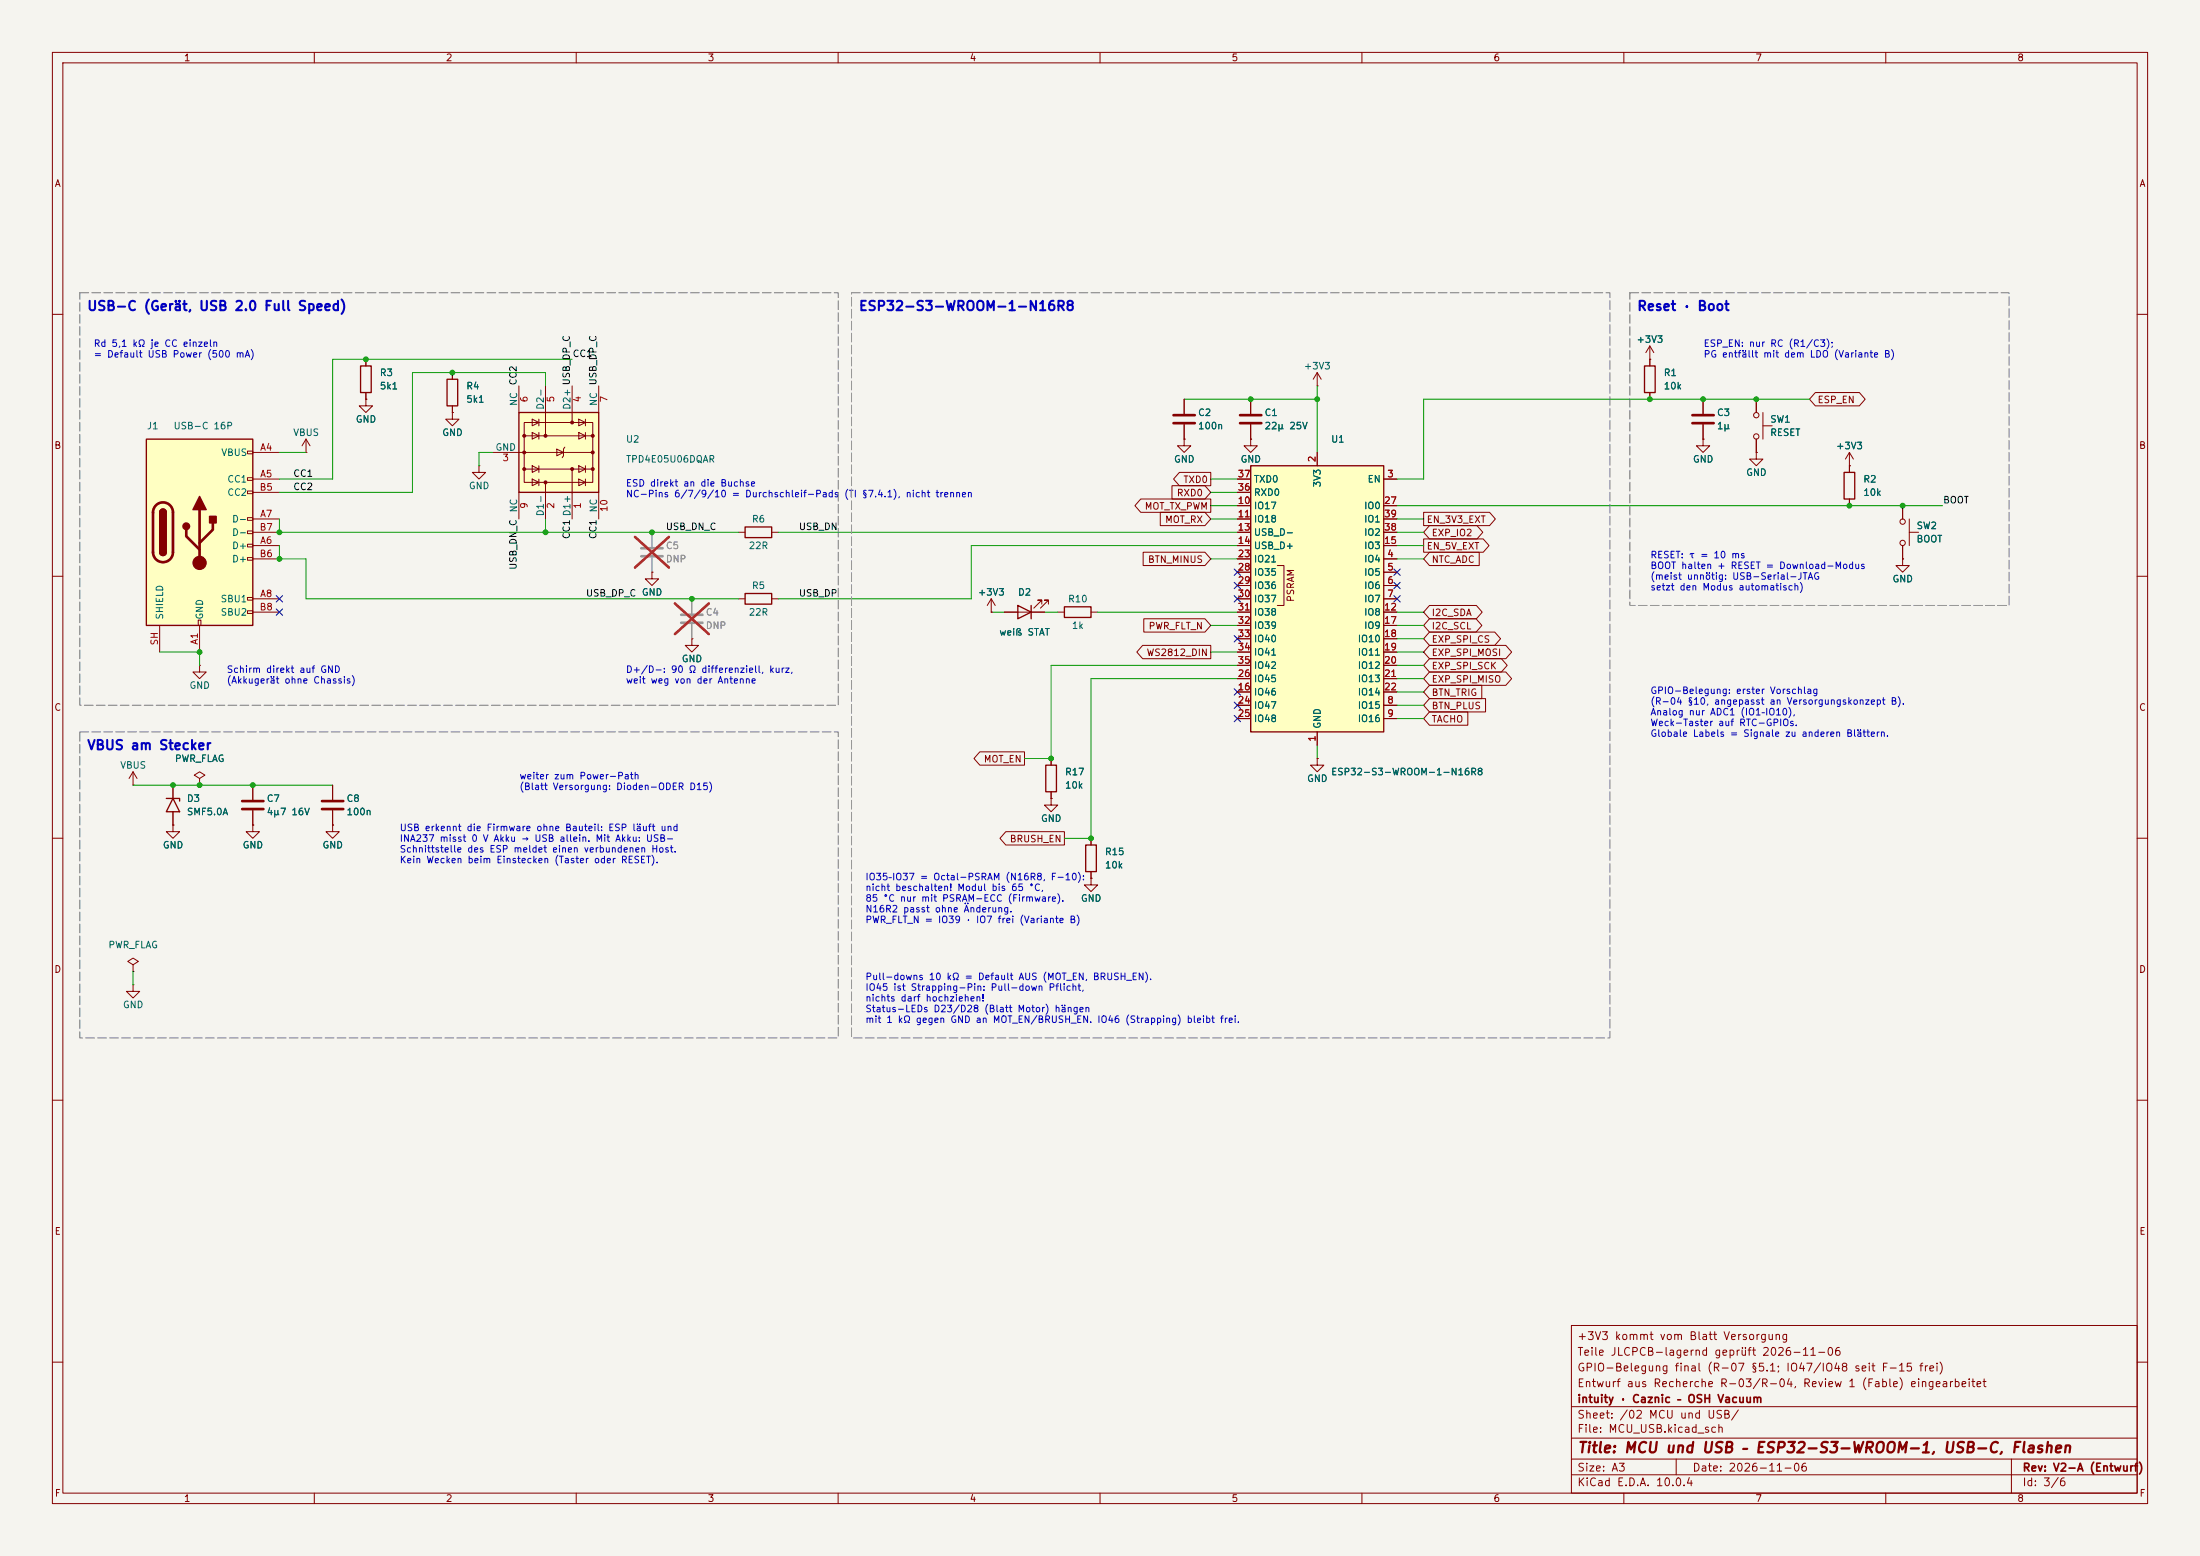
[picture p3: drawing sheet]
<svg xmlns="http://www.w3.org/2000/svg" width="420mm" height="297mm" viewBox="0 0 420 297" stroke-linecap="round" stroke-linejoin="round" font-family="sans-serif">
<path d="M0 0h420v297h-420z" fill="#f5f4ef" stroke="#f5f4ef" stroke-width=".19"/>
<g fill="none" stroke="#840000" stroke-width=".19">
<path d="M10 10h400v277h-400zM12 12h396v273h-396zM60 10v2M110 10v2M160 10v2M210 10v2M260 10v2M310 10v2M360 10v2M10 60h2M69.8 68.6v1.3M69.8 74.9v1.3"/>
<path d="M408 60h2M10 110h2M408 110h2M10 160h2M38.1 148.6l1-.6-1-.7-1 .7 1 .6v1.3M38.1 149.9h.1M63.5 157.5v1.3h1.3l-1.3 1.2-1.3-1.2h1.3M63.5 157.5h.1M200.7 152.4v1.3h1.2l-1.2 1.2-1.3-1.2h1.3M200.7 152.4h.1M408 160h2M10 210h2"/>
<path d="M408 210h2M300 253h108v32h-108zM10 260h2M300 278.5h108M300 274.5h108M300 268.5h108M320 278.5v3M384 278.5v6.5M408 260h2M60 285v2M110 285v2M160 285v2"/>
<path d="M210 285v2M260 285v2M300 281.5h108M310 285v2M360 285v2"/>
</g>
<path d="M68.8 69.9h2.1v5h-2.1z" fill="none" stroke="#840000" stroke-width=".25"/>
<path d="M27.9 83.8h20.4v35.6h-20.4z" fill="#ffffc2"/>
<g fill="none" stroke="#840000" stroke-width=".19">
<path d="M86.4 78.7v1.3h1.2l-1.2 1.3-1.3-1.3h1.3M86.4 78.7h.1M86.4 71.1v1.3M86.4 77.5v1.2M315 68.6h.1M315 66v3.9M315 74.9v1.3M315 66l-.8 1.3M315 66l.7 1.3M325.1 76.2v2.8M335.3 76.2v2.5M336.5 78.7v5.1"/>
<path d="M47.2 86.1h1.1v.5h-1.1zM47.2 91.2h1.1v.5h-1.1zM47.2 93.7h1.1v.5h-1.1zM47.2 98.8h1.1v.5h-1.1zM48.3 86.4h5M48.3 91.4h5M48.3 99.1h5M48.3 94h5M91.4 88.9v1.3h1.3l-1.3 1.2-1.2-1.2h1.2M91.4 88.9h.1M325.1 83.8v1.3h1.3l-1.3 1.3-1.3-1.3h1.3M325.1 83.8h.1"/>
<path d="M325.1 81v2.8M335.3 86.4v1.2h1.2l-1.2 1.3-1.3-1.3h1.3M335.3 86.4h.1M335.3 83.8v2.6M336.5 81.3h1.8M353.1 88.9h.1M353.1 86.4l-.8 1.2M353.1 86.4l.7 1.2M353.1 86.4v3.8M353.1 95.3v1.2M363.2 96.5v2.6M364.5 99.1v5"/>
<path d="M30.5 119.4v5.1M37.8 118.4h.6v1h-.6zM38.1 119.4v5.1M47.2 101.3h1.1v.6h-1.1zM47.2 103.9h1.1v.5h-1.1zM47.2 106.4h1.1v.5h-1.1zM47.2 114h1.1v.6h-1.1zM47.2 116.6h1.1v.5h-1.1zM48.3 104.1h5M48.3 114.3h5M48.3 106.7h5M48.3 101.6h5"/>
<path d="M48.3 116.8h5M363.2 106.7v1.3h1.3l-1.3 1.2-1.3-1.2h1.3M363.2 106.7h.1M363.2 104.1v2.6M364.5 101.6h1.8M38.1 127v1.3h1.3l-1.3 1.2-1.3-1.2h1.3M38.1 127h.1M33 157.5v1.3h1.3l-1.3 1.2-1.3-1.2h1.3M33 157.5h.1M33 149.9v2.5M33 154.9v2.6M48.3 157.5v1.3h1.2l-1.2 1.2-1.3-1.2h1.3"/>
<path d="M48.3 157.5h.1M48.3 149.9v2.8M48.3 154.7v2.8M63.5 149.9v2.8M63.5 154.7v2.8M25.4 184.2l1-.7-1-.6-1 .6 1 .7v1.2M25.4 185.4h.1M25.4 188v1.2h1.3l-1.3 1.3-1.3-1.3h1.3M25.4 188h.1"/>
<circle cx="335.3" cy="79.2" r=".51"/>
<circle cx="335.3" cy="83.3" r=".51"/>
<circle cx="363.2" cy="99.6" r=".51"/>
<circle cx="363.2" cy="103.6" r=".51"/>
</g>
<path d="M85.3 72.4h2.1v5.1h-2.1zM313.9 69.9h2.1v5h-2.1zM27.9 83.8h20.4v35.6h-20.4zM30.5 97.8a.64 .64 0 0 1 .6-.6 .64 .64 0 0 1 .6 .6M352 90.2h2.1v5.1h-2.1zM30.5 105.4a.64 .64 0 0 0 .6 .6 .64 .64 0 0 0 .6-.6M31.7 152.4h2.6v.5M33 152.4l1.3 2.5h-2.6z" fill="none" stroke="#840000" stroke-width=".25"/>
<path d="M323.1 79.2h4.1M29.8 96.5a1.9 1.9 0 0 1 2-.5 1.9 1.9 0 0 1 1.2 1.8v7.6a1.91 1.91 0 0 1-1.9 1.9 1.91 1.91 0 0 1-1.9-1.9v-7.8l.2-.6zM38.1 97.3v10.1M40.6 99.8v1.3l-2.5 2.5M323.1 80.8h4.1M35.6 101.1v1.3l2.5 2.5M46.2 152.9h4.1M46.2 154.4h4.1M61.5 152.9h4M61.5 154.4h4" fill="none" stroke="#840000" stroke-width=".51"/>
<g fill="#840000" stroke="#840000" stroke-width=".25">
<path d="M30.5 97.8h1.2v7.6h-1.2z"/>
<path d="M30.7 97.3a.64 .64 0 0 1 .7-.1 .64 .64 0 0 1 .3 .6h-1.2z"/>
<path d="M30.5 105.4h1.2a.64 .64 0 0 1-.6 .6 .64 .64 0 0 1-.6-.6z"/>
<path d="M38.1 94.7l1.3 2.6h-2.6z"/>
<path d="M40 98.6h1.3v1.2h-1.3z"/>
<circle cx="35.6" cy="100.5" r=".63"/>
</g>
<circle cx="38.1" cy="107.4" r="1.27" fill="#840000" stroke="#840000" stroke-width=".19"/>
<path d="M99.1 78.7h15.2v15.3h-15.2z" fill="#ffffc2"/>
<g fill="none" stroke="#840000" stroke-width=".19">
<path d="M69.8 76.2v1.3h1.3l-1.3 1.2-1.2-1.2h1.2M69.8 76.2h.1M99.1 73.7v5M104.1 73.7v9.5M109.2 73.7v6.9M114.3 73.7v5M58.4 86.4h.1M58.4 83.8l-.7 1.3M58.4 83.8l.8 1.3M58.4 83.8v2.6M94 86.4h19.2M99.1 94v5.1"/>
<path d="M100.1 80.6h13.1v11.5h-13.1zM100.1 89.5h13.1M100.1 83.2h13.1M101.6 91.4l1.3 .7-1.3 .6zM101.6 88.9l1.3 .6-1.3 .7zM101.6 82.6l1.3 .6-1.3 .6zM101.6 80l1.3 .6-1.3 .7zM102.9 80v1.3M102.9 82.6v1.2M102.9 88.9v1.3M102.9 91.4v1.3M104.1 92.1v7"/>
<path d="M106.3 85.7l1.3 .7-1.3 .6zM107.8 85.3l-.2 .4v1.3l-.3 .4M109.2 89.5v9.6M110.5 91.4l1.3 .7-1.3 .6zM110.5 88.9l1.3 .6-1.3 .7zM110.5 82.6l1.3 .6-1.3 .6zM110.5 80l1.3 .6-1.3 .7zM111.8 80v1.3M111.8 82.6v1.2M111.8 88.9v1.3M111.8 91.4v1.3M114.3 94v5.1"/>
<path d="M124.5 109.2v1.3h1.2l-1.2 1.3-1.3-1.3h1.3M124.5 109.2h.1M141 114.3h1.2M141 101.6h1.2M147.3 114.3h1.3M147.3 101.6h1.3M189.2 116.8h.1M189.2 114.3l-.7 1.3M189.2 114.3l.8 1.3M189.2 114.3v2.5M191.8 116.8h7.6M198.9 115.3v-.7h-.8h.8l-1.5 1.5"/>
<path d="M200.2 115.3v-.7h-.8h.8l-1.6 1.5M132.1 121.9v1.3h1.2l-1.2 1.3-1.3-1.3h1.3M132.1 121.9h.1M25.4 149.9h.1M25.4 147.3l-.8 1.3M25.4 147.3l.8 1.3M25.4 147.3v2.6M251.5 144.8v1.3h1.2l-1.2 1.2-1.3-1.2h1.3M251.5 144.8h.1M208.3 167.6v1.3h1.2l-1.2 1.3-1.3-1.3h1.3M208.3 167.6h.1M208.3 160v1.3"/>
<path d="M208.3 166.4v1.2"/>
</g>
<path d="M99.1 78.7h15.2v15.3h-15.2zM142.2 113.3h5.1v2h-5.1zM142.2 100.6h5.1v2h-5.1zM194.3 115.6l2.5 1.2-2.5 1.3zM196.8 115.6v2.5M207.3 161.3h2v5.1h-2z" fill="none" stroke="#840000" stroke-width=".25"/>
<g fill="#840000" stroke="#840000" stroke-width=".19">
<circle cx="104.1" cy="92.1" r=".28"/>
<circle cx="113.2" cy="89.5" r=".28"/>
<circle cx="109.2" cy="89.5" r=".28"/>
<circle cx="100.1" cy="89.5" r=".28"/>
<circle cx="113.2" cy="86.4" r=".28"/>
<circle cx="100.1" cy="86.4" r=".28"/>
<circle cx="113.2" cy="83.2" r=".28"/>
<circle cx="104.1" cy="83.2" r=".28"/>
<circle cx="100.1" cy="83.2" r=".28"/>
<circle cx="109.2" cy="80.6" r=".28"/>
</g>
<path d="M122.4 104.6h4.1M122.4 106.2h4.1M130 117.3h4.1M130 118.9h4.1" fill="none" stroke="#9c9b98" stroke-width=".51"/>
<path d="M124.5 101.6v2.8M124.5 106.4v2.8M132.1 114.3v2.8M132.1 119.1v2.8" fill="none" stroke="#9c9b98" stroke-width=".19"/>
<path d="M121.2 102.5l6.5 5.8M127.7 102.5l-6.5 5.8M128.8 115.2l6.5 5.8M135.3 115.2l-6.5 5.8" fill="none" stroke="#e12e31" stroke-width=".46"/>
<path d="M238.8 88.9h25.4v50.8h-25.4z" fill="#ffffc2"/>
<path d="M238.8 88.9h25.4v50.8h-25.4zM203.2 115.8h5.1v2.1h-5.1zM199.6 146.1h2.1v5h-2.1z" fill="none" stroke="#840000" stroke-width=".25"/>
<g fill="none" stroke="#840000" stroke-width=".19">
<path d="M69.8 76.2h.1M69.8 68.6v1.3M69.8 74.9v1.3M86.4 78.7h.1M86.4 71.1v1.3M86.4 77.5v1.2M226.1 76.2v2.8M238.8 76.2v2.8M251.5 73.7h.1M251.5 71.1v2.6M251.5 71.1l-.8 1.3M251.5 71.1l.7 1.3"/>
<path d="M315 68.6h.1M315 68.6v1.3M315 74.9v1.3M325.1 76.2v2.8M335.3 76.2v2.5M346.6 74.9h8.4l1.1 1.3-1.1 1.3h-8.4l-1.2-1.3zM217.8 95.2h13.3v2.6h-13.3l-1.1-1.3zM221.5 97.8h8.5l1.1 1.3-1.1 1.2h-8.5zM223.7 92.7h6.3l1.1 1.3-1.1 1.3h-6.3zM225.1 90.2h6v2.5h-6l-1.1-1.3zM226.1 83.8v1.3h1.2l-1.2 1.3-1.3-1.3h1.3M226.1 83.8h.1"/>
<path d="M226.1 81v2.8M236.2 91.4h2.6M236.2 96.5h2.6M236.2 99.1h2.6M236.2 94h2.6M238.8 83.8v1.3h1.2l-1.2 1.3-1.3-1.3h1.3M238.8 83.8h.1M238.8 81v2.8M251.5 86.4v2.5M264.2 91.4h2.5M264.2 96.5h2.5M264.2 99.1h2.5"/>
<path d="M271.8 97.8h12.6l1.1 1.3-1.1 1.2h-12.6zM325.1 83.8h.1M325.1 81v2.8M335.3 86.4h.1M335.3 83.8v2.6M353.1 88.9h.1M353.1 88.9v1.3M353.1 95.3v1.2M363.2 96.5v2.6M124.5 109.2h.1M189.2 116.8h.1M191.8 116.8h2.5"/>
<path d="M196.8 116.8h2.6M201.9 116.8h1.3M208.3 116.8h1.2M218.2 105.4h11.8l1.1 1.3-1.1 1.3h-11.8zM218.4 118.1h11.6l1.1 1.3-1.1 1.3h-11.6zM236.2 106.7h2.6M236.2 109.2h2.6M236.2 111.8h2.6M236.2 114.3h2.6M236.2 116.8h2.6M236.2 101.6h2.6M236.2 104.1h2.6"/>
<path d="M236.2 119.4h2.6M243.8 108h1.3v7.6h-1.3M264.2 106.7h2.5M264.2 109.2h2.5M264.2 111.8h2.5M264.2 114.3h2.5M264.2 116.8h2.5M264.2 101.6h2.5M264.2 104.1h2.5M264.2 119.4h2.5M271.8 102.9h11.4l1.1 1.2-1.1 1.3h-11.4zM272.9 100.3h9.1l1.1 1.3-1.1 1.3h-9.1l-1.1-1.3z"/>
<path d="M272.9 105.4h9.5v2.6h-9.5l-1.1-1.3zM272.9 115.6h8.9l1.2 1.2-1.2 1.3h-8.9l-1.1-1.3zM272.9 118.1h8.9l1.1 1.3-1.1 1.3h-8.9l-1.1-1.3zM363.2 106.7h.1M363.2 104.1v2.6M132.1 121.9h.1M218.1 123.2h13v2.5h-13l-1.1-1.2zM236.2 134.6h2.6M236.2 137.2h2.6M236.2 132.1h2.6M236.2 121.9h2.6M236.2 124.5h2.6"/>
<path d="M236.2 127h2.6M236.2 129.5h2.6M251.5 139.7v2.5M264.2 134.6h2.5M264.2 137.2h2.5M264.2 132.1h2.5M264.2 121.9h2.5M264.2 124.5h2.5M264.2 127h2.5M264.2 129.5h2.5M272.9 120.6h12.5l1.1 1.3-1.1 1.3h-12.5l-1.1-1.3zM272.9 125.7h13.7l1.1 1.3-1.1 1.3h-13.7l-1.1-1.3z"/>
<path d="M272.9 128.3h14.6l1.1 1.2-1.1 1.3h-14.6l-1.1-1.3zM272.9 130.8h10v2.6h-10l-1.1-1.3zM272.9 135.9h7.3v2.5h-7.3l-1.1-1.2zM272.9 133.3h10.7v2.6h-10.7l-1.1-1.3zM272.9 123.2h14.6l1.1 1.3-1.1 1.2h-14.6l-1.1-1.2zM33 157.5h.1M33 149.9v2.5M33 154.9v2.6M38.1 149.9h.1M48.3 157.5h.1M48.3 149.9v2.8M48.3 154.7v2.8"/>
<path d="M63.5 157.5h.1M63.5 149.9v2.8M63.5 154.7v2.8M187 143.5h8.6v2.6h-8.6l-1.1-1.3zM192 158.7h11.2v2.6h-11.2l-1.1-1.3zM200.7 152.4h.1M200.7 144.8v1.3M200.7 151.1v1.3M251.5 144.8h.1M208.3 167.6h.1M208.3 160v1.3M208.3 166.4v1.2"/>
</g>
<path d="M224 79.2h4.1M236.7 79.2h4.1M224 80.8h4.1M236.7 80.8h4.1" fill="none" stroke="#840000" stroke-width=".51"/>
<g fill="none" stroke="#009600" stroke-width=".19">
<path d="M104.1 73.7v-2.6h-25.4v22.9h-25.4M109.2 68.6h-45.7v22.8h-10.2M226.1 76.2h25.4M251.5 73.7v12.7M345.4 76.2h-73.6v15.2h-5.1M53.3 99.1v2.5h87.7M53.3 86.4h5.1M94 86.4h-2.6v2.5M104.1 99.1v2.5M231.1 96.5h5.1M231.1 94h5.1M231.1 99.1h5.1"/>
<path d="M231.1 91.4h5.1M266.7 96.5h104.1M266.7 99.1h5.1M53.3 104.1v2.6h5.1v7.6h82.6M148.6 101.6h87.6M189.2 116.8h2.6M199.4 116.8h2.5M209.5 116.8h26.7M231.1 106.7h5.1M231.1 119.4h5.1M236.2 104.1h-50.8v10.2h-36.8M266.7 116.8h5.1"/>
<path d="M266.7 104.1h5.1M266.7 106.7h5.1M266.7 101.6h5.1M266.7 119.4h5.1M30.5 124.5h7.6v2.5M231.1 124.5h5.1M236.2 127h-35.5v17.8h-5.1M236.2 129.5h-27.9v30.5h-5.1M266.7 121.9h5.1M266.7 124.5h5.1M266.7 137.2h5.1M266.7 127h5.1"/>
<path d="M266.7 129.5h5.1M266.7 132.1h5.1M266.7 134.6h5.1M25.4 149.9h38.1M251.5 142.2v2.6M25.4 185.4v2.6"/>
</g>
<g fill="none" stroke="#000084" stroke-width=".19">
<path d="M52.7 116.2l1.2 1.2M52.7 113.7l1.2 1.2M53.9 116.2l-1.2 1.2M53.9 113.7l-1.2 1.2M235.6 113.7l1.2 1.2M235.6 108.6l1.2 1.2M235.6 111.2l1.2 1.2M236.8 113.7l-1.2 1.2M236.8 108.6l-1.2 1.2M236.8 111.2l-1.2 1.2M266.1 108.6l1.2 1.2M266.1 113.7l1.2 1.2"/>
<path d="M266.1 111.2l1.2 1.2M267.3 108.6l-1.2 1.2M267.3 113.7l-1.2 1.2M267.3 111.2l-1.2 1.2M235.6 131.5l1.2 1.2M235.6 121.3l1.2 1.2M235.6 136.6l1.2 1.2M235.6 134l1.2 1.2M236.8 131.5l-1.2 1.2M236.8 121.3l-1.2 1.2M236.8 136.6l-1.2 1.2M236.8 134l-1.2 1.2"/>
</g>
<path d="M15.2 55.9h144.8v78.7h-144.8zM162.6 55.9h144.7v142.2h-144.7zM311.1 55.9h72.4v59.7h-72.4zM15.2 139.7h144.8v58.4h-144.8z" fill="none" stroke="#787878" stroke-width=".19" stroke-dasharray="1.7 .6"/>
<path d="M124.5 101.6v2.8M124.5 106.4v2.8M132.1 114.3v2.8M132.1 119.1v2.8" fill="none" stroke="#9c9b98" stroke-width=".19"/>
<path d="M121.2 102.5l6.5 5.8M127.7 102.5l-6.5 5.8M128.8 115.2l6.5 5.8M135.3 115.2l-6.5 5.8" fill="none" stroke="#e12e31" stroke-width=".46"/>
<g fill="#009600" stroke="#009600" stroke-width=".19">
<circle cx="86.4" cy="71.1" r=".46"/>
<circle cx="69.8" cy="68.6" r=".46"/>
<circle cx="53.3" cy="101.6" r=".46"/>
<circle cx="200.7" cy="144.8" r=".46"/>
<circle cx="132.1" cy="114.3" r=".46"/>
<circle cx="124.5" cy="101.6" r=".46"/>
<circle cx="208.3" cy="160" r=".46"/>
<circle cx="104.1" cy="101.6" r=".46"/>
<circle cx="238.8" cy="76.2" r=".46"/>
<circle cx="251.5" cy="76.2" r=".46"/>
<circle cx="353.1" cy="96.5" r=".46"/>
<circle cx="363.2" cy="96.5" r=".46"/>
<circle cx="325.1" cy="76.2" r=".46"/>
<circle cx="335.3" cy="76.2" r=".46"/>
<circle cx="315" cy="76.2" r=".46"/>
<circle cx="33" cy="149.9" r=".46"/>
<circle cx="38.1" cy="149.9" r=".46"/>
<circle cx="53.3" cy="106.7" r=".46"/>
<circle cx="38.1" cy="124.5" r=".46"/>
<circle cx="48.3" cy="149.9" r=".46"/>
</g>
<g font-size="2" fill="#840000">
<text x="301" y="277.8">Title: MCU und USB – ESP32-S3-WROOM-1,</text>
<text x="370.8" y="277.8">USB-C,</text>
<text x="383.8" y="277.8">Flashen</text>
</g>
<g font-size="1.8" fill="#0000c2">
<text x="16.5" y="59.8">USB-C (Gerät, USB 2.0 Full Speed)</text>
<text x="163.8" y="59.8">ESP32-S3-WROOM-1-N16R8</text>
<text x="312.4" y="59.8">Reset · Boot</text>
<text x="16.5" y="143.6">VBUS am Stecker</text>
</g>
<g font-size="1.5" fill="#840000">
<text x="301" y="256.1">+3V3 kommt vom Blatt Versorgung</text>
<text x="301" y="262.1">GPIO-Belegung final (R-07 §5.1; IO47/IO48 seit F-15 frei)</text>
<text x="301" y="259.1">Teile JLCPCB-lagernd geprüft 2026-11-06</text>
<text x="301" y="268.1">intuity · Caznic – OSH Vacuum</text>
<text x="301" y="265.1">Entwurf aus Recherche R-03/R-04, Review 1 (Fable) eingearbeitet</text>
<text x="301" y="273.8">File: MCU_USB.kicad_sch</text>
<text x="301" y="271.1">Sheet: /02 MCU und USB/</text>
<text x="301" y="281.2">Size: A3</text>
<text x="323" y="281.2">Date: 2026-11-06</text>
<text x="386" y="281.2">Rev: V2-A (Entwurf)</text>
<text x="301" y="284">KiCad E.D.A. 10.0.4</text>
<text x="386" y="284">Id: 3/6</text>
</g>
<g font-size="1.3" fill="#840000">
<text x="35" y="12">1</text>
<text x="85" y="12">2</text>
<text x="135" y="12">3</text>
<text x="185" y="12">4</text>
<text x="235" y="12">5</text>
<text x="285" y="12">6</text>
<text x="335" y="12">7</text>
<text x="385" y="12">8</text>
<text x="10.3" y="36">A</text>
<text x="408.3" y="36">A</text>
<text x="346.9" y="77.3">ESP_EN</text>
<text x="10.3" y="86">B</text>
<text x="408.2" y="86">B</text>
<text x="224.5" y="95">RXD0</text>
<text x="225.8" y="92.5">TXD0</text>
<text x="218.4" y="97.6">MOT_TX_PWM</text>
<text x="222.3" y="100.1">MOT_RX</text>
<text x="272.3" y="100.1">EN_3V3_EXT</text>
<text x="219" y="107.7">BTN_MINUS</text>
<text x="272.3" y="105.2">EN_5V_EXT</text>
<text x="273.2" y="102.7">EXP_IO2</text>
<text x="273.2" y="107.7">NTC_ADC</text>
<text x="247.4" y="115" transform="rotate(-90 247.4 115)">PSRAM</text>
<text x="273.2" y="117.9">I2C_SDA</text>
<text x="218.8" y="125.5">WS2812_DIN</text>
<text x="219.2" y="120.4">PWR_FLT_N</text>
<text x="273.2" y="123">EXP_SPI_CS</text>
<text x="273.2" y="120.4">I2C_SCL</text>
<text x="273.2" y="125.5">EXP_SPI_MOSI</text>
<text x="273.2" y="128.1">EXP_SPI_SCK</text>
<text x="273.2" y="130.6">EXP_SPI_MISO</text>
<text x="10.3" y="136">C</text>
<text x="273.2" y="133.1">BTN_TRIG</text>
<text x="273.2" y="135.7">BTN_PLUS</text>
<text x="408.2" y="136">C</text>
<text x="273.2" y="138.2">TACHO</text>
<text x="187.7" y="145.8">MOT_EN</text>
<text x="192.7" y="161.1">BRUSH_EN</text>
<text x="10.3" y="186">D</text>
<text x="408.2" y="186">D</text>
<text x="10.3" y="236">E</text>
<text x="408.3" y="236">E</text>
<text x="10.3" y="286">F</text>
<text x="35" y="287">1</text>
<text x="85" y="287">2</text>
<text x="135" y="287">3</text>
<text x="185" y="287">4</text>
<text x="235" y="287">5</text>
<text x="285" y="287">6</text>
<text x="335" y="287">7</text>
<text x="385" y="287">8</text>
<text x="408.3" y="286">F</text>
</g>
<g font-size="1.3" fill="#006464">
<text x="312.3" y="65.7">+3V3</text>
<text x="248.8" y="70.8">+3V3</text>
<text x="72.4" y="72.1">R3</text>
<text x="72.4" y="74.6">5k1</text>
<text x="88.9" y="74.6">R4</text>
<text x="88.9" y="77.2">5k1</text>
<text x="99" y="77.6" transform="rotate(-90 99 77.6)">NC</text>
<text x="114.3" y="77.6" transform="rotate(-90 114.3 77.6)">NC</text>
<text x="317.5" y="72.1">R1</text>
<text x="317.5" y="74.6">10k</text>
<text x="27.9" y="82.3">J1</text>
<text x="33" y="82.3">USB-C 16P</text>
<text x="55.9" y="83.5">VBUS</text>
<text x="67.8" y="81">GND</text>
<text x="84.3" y="83.5">GND</text>
<text x="104.1" y="78.3" transform="rotate(-90 104.1 78.3)">D2-</text>
<text x="109.2" y="78.3" transform="rotate(-90 109.2 78.3)">D2+ USB_DP_C</text>
<text x="228.6" y="79.7">C2</text>
<text x="228.6" y="82.3">100n</text>
<text x="241.3" y="79.7">C1</text>
<text x="241.3" y="82.3">22µ 25V</text>
<text x="327.7" y="79.7">C3</text>
<text x="327.7" y="82.3">1µ</text>
<text x="337.8" y="83.5">RESET</text>
<text x="337.8" y="81">SW1</text>
<text x="42.1" y="87.3">VBUS</text>
<text x="94.5" y="86.3">GND</text>
<text x="119.4" y="88.6">TPD4E05U06DQAR</text>
<text x="119.4" y="84.8">U2</text>
<text x="224" y="88.6">GND</text>
<text x="236.7" y="88.6">GND</text>
<text x="254" y="84.8">U1</text>
<text x="323.1" y="88.6">GND</text>
<text x="350.4" y="86.1">+3V3</text>
<text x="43.3" y="92.4">CC1</text>
<text x="43.3" y="95">CC2</text>
<text x="89.4" y="93.7">GND</text>
<text x="239.3" y="95">RXD0</text>
<text x="239.3" y="92.4">TXD0</text>
<text x="252.4" y="93.1" transform="rotate(-90 252.4 93.1)">3V3</text>
<text x="261" y="92.4">EN</text>
<text x="333.2" y="91.1">GND</text>
<text x="355.6" y="92.4">R2</text>
<text x="355.6" y="95">10k</text>
<text x="44.2" y="100">D-</text>
<text x="99" y="97.9" transform="rotate(-90 99 97.9)">NC</text>
<text x="104.1" y="98.6" transform="rotate(-90 104.1 98.6)">D1-</text>
<text x="114.3" y="97.9" transform="rotate(-90 114.3 97.9)">NC</text>
<text x="143.4" y="100">R6</text>
<text x="239.3" y="97.5">IO17</text>
<text x="239.3" y="100">IO18</text>
<text x="260.3" y="97.5">IO0</text>
<text x="260.3" y="100">IO1</text>
<text x="365.8" y="101.3">SW2</text>
<text x="44.2" y="105.1">D+</text>
<text x="44.2" y="107.7">D+</text>
<text x="44.2" y="102.6">D-</text>
<text x="142.8" y="105.1">22R</text>
<text x="239.3" y="102.6">USB_D-</text>
<text x="239.3" y="105.1">USB_D+</text>
<text x="239.3" y="107.7">IO21</text>
<text x="260.3" y="107.7">IO4</text>
<text x="260.3" y="105.1">IO3</text>
<text x="260.3" y="102.6">IO2</text>
<text x="365.8" y="103.8">BOOT</text>
<text x="143.4" y="112.7">R5</text>
<text x="239.3" y="110.2">IO35</text>
<text x="239.3" y="112.7">IO36</text>
<text x="260.3" y="110.2">IO5</text>
<text x="260.3" y="112.7">IO6</text>
<text x="361.2" y="111.5">GND</text>
<text x="31.5" y="118.4" transform="rotate(-90 31.5 118.4)">SHIELD</text>
<text x="39.1" y="118.4" transform="rotate(-90 39.1 118.4)">GND</text>
<text x="42" y="115.3">SBU1</text>
<text x="42" y="117.8">SBU2</text>
<text x="122.4" y="114">GND</text>
<text x="142.8" y="117.8">22R</text>
<text x="186.6" y="114">+3V3</text>
<text x="194.2" y="114">D2</text>
<text x="203.8" y="115.3">R10</text>
<text x="239.3" y="115.3">IO37</text>
<text x="239.3" y="117.8">IO38</text>
<text x="260.3" y="115.3">IO7</text>
<text x="260.3" y="117.8">IO8</text>
<text x="190.7" y="121.6">weiß STAT</text>
<text x="204.5" y="120.4">1k</text>
<text x="239.3" y="120.4">IO39</text>
<text x="239.3" y="122.9">IO40</text>
<text x="239.3" y="125.4">IO41</text>
<text x="259.1" y="122.9">IO10</text>
<text x="259.1" y="125.4">IO11</text>
<text x="260.3" y="120.4">IO9</text>
<text x="36.1" y="131.8">GND</text>
<text x="130" y="126.7">GND</text>
<text x="239.3" y="130.5">IO45</text>
<text x="239.3" y="128">IO42</text>
<text x="259.1" y="128">IO12</text>
<text x="259.1" y="130.5">IO13</text>
<text x="239.3" y="133.1">IO46</text>
<text x="239.3" y="135.6">IO47</text>
<text x="259.1" y="135.6">IO15</text>
<text x="259.1" y="133.1">IO14</text>
<text x="239.3" y="138.1">IO48</text>
<text x="252.4" y="139.2" transform="rotate(-90 252.4 139.2)">GND</text>
<text x="259.1" y="138.1">IO16</text>
<text x="22.8" y="147">VBUS</text>
<text x="33.3" y="145.8">PWR_FLAG</text>
<text x="203.2" y="148.3">R17</text>
<text x="249.4" y="149.6">GND</text>
<text x="254" y="148.3">ESP32-S3-WROOM-1-N16R8</text>
<text x="35.6" y="153.4">D3</text>
<text x="35.6" y="155.9">SMF5.0A</text>
<text x="50.8" y="153.4">C7</text>
<text x="50.8" y="155.9">4µ7 16V</text>
<text x="66" y="153.4">C8</text>
<text x="66" y="155.9">100n</text>
<text x="203.2" y="150.8">10k</text>
<text x="198.6" y="157.2">GND</text>
<text x="31" y="162.3">GND</text>
<text x="46.2" y="162.3">GND</text>
<text x="61.5" y="162.3">GND</text>
<text x="210.8" y="166.1">10k</text>
<text x="210.8" y="163.5">R15</text>
<text x="206.2" y="172.4">GND</text>
<text x="20.6" y="181.3">PWR_FLAG</text>
<text x="23.4" y="192.7">GND</text>
</g>
<g font-size="1.3" fill="#0000c2">
<text x="17.8" y="66.5">Rd 5,1 kΩ je CC einzeln</text>
<text x="17.8" y="68.6">= Default USB Power (500 mA)</text>
<text x="325.1" y="66.5">ESP_EN: nur RC (R1/C3);</text>
<text x="325.1" y="68.6">PG entfällt mit dem LDO (Variante B)</text>
<text x="119.4" y="93.2">ESD direkt an die Buchse</text>
<text x="119.4" y="95.2">NC-Pins 6/7/9/10 = Durchschleif-Pads</text>
<text x="161" y="95.2">(TI §7.4.1), nicht trennen</text>
<text x="315" y="106.9">RESET: τ = 10 ms</text>
<text x="315" y="108.9">BOOT halten + RESET = Download-Modus</text>
<text x="315" y="111">(meist unnötig: USB-Serial-JTAG</text>
<text x="315" y="113">setzt den Modus automatisch)</text>
<text x="43.2" y="128.7">Schirm direkt auf GND</text>
<text x="43.2" y="130.8">(Akkugerät ohne Chassis)</text>
<text x="119.4" y="128.7">D+/D−: 90 Ω differenziell, kurz,</text>
<text x="119.4" y="130.8">weit weg von der Antenne</text>
<text x="315" y="132.8">GPIO-Belegung: erster Vorschlag</text>
<text x="315" y="134.8">(R-04 §10, angepasst an Versorgungskonzept B).</text>
<text x="315" y="136.9">Analog nur ADC1 (IO1–IO10),</text>
<text x="315" y="138.9">Weck-Taster auf RTC-GPIOs.</text>
<text x="315" y="140.9">Globale Labels = Signale zu anderen Blättern.</text>
<text x="99.1" y="149.1">weiter zum Power-Path</text>
<text x="99.1" y="151.1">(Blatt Versorgung: Dioden-ODER D15)</text>
<text x="76.2" y="158.9">USB erkennt die Firmware ohne Bauteil: ESP läuft und</text>
<text x="76.2" y="161">INA237 misst 0 V Akku → USB allein. Mit Akku: USB-</text>
<text x="76.2" y="163">Schnittstelle des ESP meldet einen verbundenen Host.</text>
<text x="76.2" y="165.1">Kein Wecken beim Einstecken (Taster oder RESET).</text>
<text x="165.1" y="168.3">IO35–IO37 = Octal-PSRAM (N16R8, F-10):</text>
<text x="165.1" y="170.4">nicht beschalten! Modul bis 65 °C,</text>
<text x="165.1" y="172.4">85 °C nur mit PSRAM-ECC (Firmware).</text>
<text x="165.1" y="174.5">N16R2 passt ohne Änderung.</text>
<text x="165.1" y="176.5">PWR_FLT_N = IO39 · IO7 frei (Variante B)</text>
<text x="165.1" y="187.4">Pull-downs 10 kΩ = Default AUS (MOT_EN, BRUSH_EN).</text>
<text x="165.1" y="189.4">IO45 ist Strapping-Pin: Pull-down Pflicht,</text>
<text x="165.1" y="191.5">nichts darf hochziehen!</text>
<text x="165.1" y="193.5">Status-LEDs D23/D28 (Blatt Motor) hängen</text>
<text x="165.1" y="195.6">mit 1 kΩ gegen GND an MOT_EN/BRUSH_EN. IO46 (Strapping) bleibt frei.</text>
</g>
<g font-size="1.3" fill="#0f0f0f">
<text x="109.2" y="68.5">CC1</text>
<text x="98.9" y="73.7" transform="rotate(-90 98.9 73.7)">CC2</text>
<text x="114.2" y="73.7" transform="rotate(-90 114.2 73.7)">USB_DP_C</text>
<text x="55.9" y="91.3">CC1</text>
<text x="55.9" y="93.9">CC2</text>
<text x="127" y="101.5">USB_DN_C</text>
<text x="152.4" y="101.5">USB_DN</text>
<text x="370.8" y="96.4">BOOT</text>
<text x="109.1" y="103" transform="rotate(-90 109.1 103)">CC1 D1+</text>
<text x="114.2" y="103" transform="rotate(-90 114.2 103)">CC1</text>
<text x="98.9" y="108.9" transform="rotate(-90 98.9 108.9)">USB_DN_C</text>
<text x="111.8" y="114.2">USB_DP_C</text>
<text x="152.4" y="114.2">USB_DP</text>
</g>
<g font-size="1.3" fill="#a90000">
<text x="101" y="76.9" transform="rotate(-90 101 76.9)">6</text>
<text x="106.1" y="76.9" transform="rotate(-90 106.1 76.9)">5</text>
<text x="111.2" y="76.9" transform="rotate(-90 111.2 76.9)">4</text>
<text x="116.3" y="76.9" transform="rotate(-90 116.3 76.9)">7</text>
<text x="49.5" y="86.3">A4</text>
<text x="95.8" y="88.3">3</text>
<text x="251.4" y="88.3" transform="rotate(-90 251.4 88.3)">2</text>
<text x="49.5" y="94">B5</text>
<text x="49.5" y="91.4">A5</text>
<text x="236.2" y="94">36</text>
<text x="236.2" y="91.4">37</text>
<text x="264.7" y="91.4">3</text>
<text x="49.5" y="101.6">B7</text>
<text x="49.5" y="99">A7</text>
<text x="101" y="97.2" transform="rotate(-90 101 97.2)">9</text>
<text x="106.1" y="97.2" transform="rotate(-90 106.1 97.2)">2</text>
<text x="111.2" y="97.2" transform="rotate(-90 111.2 97.2)">1</text>
<text x="116.3" y="97.8" transform="rotate(-90 116.3 97.8)">10</text>
<text x="236.2" y="96.5">10</text>
<text x="236.2" y="99">11</text>
<text x="236.2" y="101.6">13</text>
<text x="264.1" y="96.5">27</text>
<text x="264.1" y="101.6">38</text>
<text x="264.1" y="99">39</text>
<text x="49.5" y="106.7">B6</text>
<text x="49.5" y="104.1">A6</text>
<text x="236.2" y="104.1">14</text>
<text x="236.2" y="106.7">23</text>
<text x="264.1" y="104.1">15</text>
<text x="264.7" y="106.7">4</text>
<text x="236.2" y="109.2">28</text>
<text x="236.2" y="111.7">29</text>
<text x="264.7" y="109.2">5</text>
<text x="264.7" y="111.7">6</text>
<text x="49.5" y="116.8">B8</text>
<text x="49.5" y="114.3">A8</text>
<text x="236.2" y="114.3">30</text>
<text x="236.2" y="116.8">31</text>
<text x="236.2" y="119.4">32</text>
<text x="264.1" y="116.8">12</text>
<text x="264.1" y="119.4">17</text>
<text x="264.7" y="114.3">7</text>
<text x="30.5" y="123.3" transform="rotate(-90 30.5 123.3)">SH</text>
<text x="38.1" y="123.2" transform="rotate(-90 38.1 123.2)">A1</text>
<text x="236.2" y="121.9">33</text>
<text x="236.2" y="124.4">34</text>
<text x="264.1" y="121.9">18</text>
<text x="264.1" y="124.4">19</text>
<text x="236.2" y="129.5">26</text>
<text x="236.2" y="127">35</text>
<text x="264.1" y="127">20</text>
<text x="264.1" y="129.5">21</text>
<text x="236.2" y="132.1">16</text>
<text x="236.2" y="134.6">24</text>
<text x="236.2" y="137.1">25</text>
<text x="264.1" y="132.1">22</text>
<text x="264.7" y="134.6">8</text>
<text x="264.7" y="137.1">9</text>
<text x="251.4" y="141.7" transform="rotate(-90 251.4 141.7)">1</text>
</g>
<g font-size="1.3" fill="#939391">
<text x="127" y="105.1">C5</text>
<text x="127" y="107.7">DNP</text>
<text x="134.6" y="117.8">C4</text>
<text x="134.6" y="120.4">DNP</text>
</g>
</svg>
